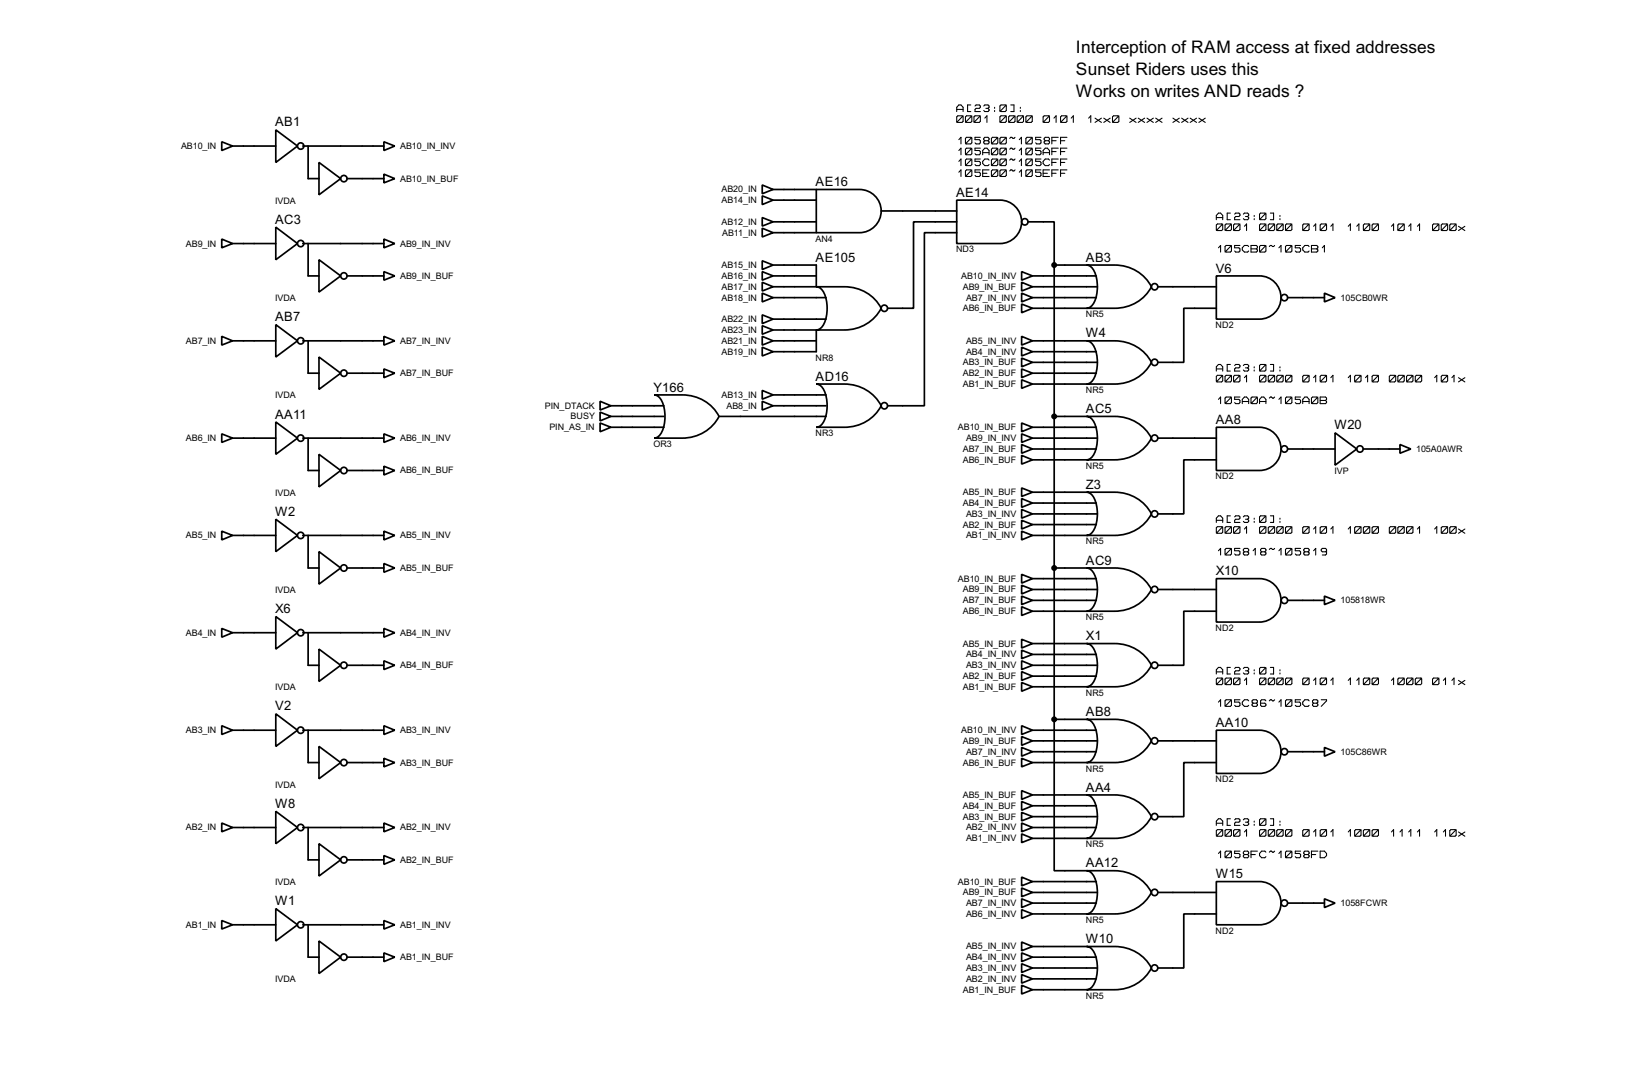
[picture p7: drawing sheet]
<svg xmlns="http://www.w3.org/2000/svg" width="383mm" height="256mm" viewBox="0 0 383 256" stroke-linecap="round" stroke-linejoin="round" font-family="sans-serif">
<g fill="none" stroke="#000" stroke-width=".4">
<path d="M52.1 33.3l2.6 1-2.6 1.1zM54.7 34.3h10.1M64.8 30.5l5.1 3.8-5.1 3.9zM71.2 34.3h19M72.4 34.3v7.7h2.6M75 38.2l5.1 3.8-5.1 3.8zM90.2 33.3l2.6 1-2.6 1.1zM52.1 56.2l2.6 1-2.6 1zM54.7 57.2h10.1M64.8 53.4l5.1 3.8-5.1 3.8zM71.2 57.2h19M72.4 57.2v7.6h2.6"/>
<path d="M81.6 42h8.6M90.2 56.2l2.6 1-2.6 1zM90.2 40.9l2.6 1.1-2.6 1zM179.1 43.5l2.6 1-2.6 1zM179.1 46l2.6 1-2.6 1.1zM179.1 51.1l2.6 1-2.6 1zM179.1 53.6l2.6 1.1-2.6 1zM181.7 44.5h10.1M181.7 47h10.1M181.7 52.1h10.1M181.7 54.7h10.1M191.8 44.5h10.2a5.1 5.1 0 0 1 5.1 5.1 5.1 5.1 0 0 1-5.1 5.1h-10.2z"/>
<path d="M207.1 49.6h17.7M224.8 47h10.2a5.1 5.1 0 0 1 5.1 5.1 5.1 5.1 0 0 1-5.1 5.1h-10.2zM224.8 52.1h-10.1v20.3h-6.1M224.8 54.7h-7.6v40.6h-8.6M241.6 52.1h6.1v10.2M52.1 79l2.6 1.1-2.6 1zM64.8 76.3l5.1 3.8-5.1 3.8zM75 61l5.1 3.8-5.1 3.8zM81.6 64.8h8.6M90.2 63.8l2.6 1-2.6 1zM90.2 79l2.6 1.1-2.6 1zM179.1 61.3l2.6 1-2.6 1z"/>
<path d="M179.1 63.8l2.6 1-2.6 1zM179.1 66.3l2.6 1.1-2.6 1zM179.1 68.9l2.6 1-2.6 1zM179.1 74l2.6 1-2.6 1zM179.1 76.5l2.6 1-2.6 1zM179.1 79l2.6 1.1-2.6 1zM181.7 62.3h10.1v5.1h-10.1M181.7 64.8h10.1M181.7 69.9h12.4M181.7 75h12.4M181.7 77.5h10.1v5.1h-10.1M191.8 67.4h6.6a9.6 9.6 0 0 1 8.7 5 9.6 9.6 0 0 1-8.7 5.1h-6.6a3.2 3.2 0 0 0 2.4-3.1 7.6 7.6 0 0 0-1.4-6.6z"/>
<path d="M240.1 63.8l2.5 1-2.5 1zM240.1 66.3l2.5 1.1-2.5 1zM240.1 68.9l2.5 1-2.5 1zM240.1 71.4l2.5 1-2.5 1.1zM240.1 79l2.5 1.1-2.5 1zM242.6 64.8h15M242.6 67.4h15.3M242.6 69.9h15M242.6 72.4h12.7M247.7 62.3h7.6M247.7 62.3v106.7M255.3 62.3h6.6a9.6 9.6 0 0 1 8.7 5.1 9.6 9.6 0 0 1-8.7 5h-6.6a3.2 3.2 0 0 0 2.4-3.1 7.7 7.7 0 0 0-1.4-6.6z"/>
<path d="M272.1 67.4h13.7M285.8 64.8h10.2a5.1 5.1 0 0 1 5 5.1 5.1 5.1 0 0 1-5 5.1h-10.2zM285.8 72.4h-7.6v12.7h-6.1M302.6 69.9h8.6M311.2 68.9l2.5 1-2.5 1zM54.7 80.1h10.1M64.8 99.1l5.1 3.8-5.1 3.8zM71.2 80.1h19M72.4 80.1v7.6h2.6M75 83.9l5.1 3.8-5.1 3.8zM81.6 87.7h8.6M90.2 86.7l2.6 1-2.6 1z"/>
<path d="M141 94.3l2.6 1-2.6 1zM141 96.8l2.6 1-2.6 1.1zM141 99.4l2.6 1-2.6 1zM143.6 97.8h12.4M143.6 95.3h12.4M153.7 92.8h6.6a9.6 9.6 0 0 1 8.7 5 9.6 9.6 0 0 1-8.7 5.1h-6.6a3.2 3.2 0 0 0 2.4-3.1 7.6 7.6 0 0 0-1.4-6.6zM169 97.8h25.1M179.1 81.6l2.6 1-2.6 1zM179.1 94.3l2.6 1-2.6 1zM179.1 91.7l2.6 1.1-2.6 1zM181.7 80.1h10.1M181.7 92.8h12.4"/>
<path d="M181.7 95.3h12.4M191.8 90.2h6.6a9.6 9.6 0 0 1 8.7 5.1 9.6 9.6 0 0 1-8.7 5.1h-6.6a3.2 3.2 0 0 0 2.4-3.2 7.7 7.7 0 0 0-1.4-6.6zM240.1 99.4l2.5 1-2.5 1zM240.1 81.6l2.5 1-2.5 1zM240.1 84.1l2.5 1-2.5 1.1zM240.1 86.7l2.5 1-2.5 1zM240.1 89.2l2.5 1-2.5 1zM242.6 80.1h12.7M242.6 82.6h15M242.6 87.7h15M242.6 85.1h15.3M242.6 90.2h12.7"/>
<path d="M247.7 97.8h7.6M255.3 97.8h6.6a9.6 9.6 0 0 1 8.7 5.1 9.6 9.6 0 0 1-8.7 5.1h-6.6a3.2 3.2 0 0 0 2.4-3.1 7.7 7.7 0 0 0-1.4-6.7zM255.3 80.1h6.6a9.6 9.6 0 0 1 8.7 5 9.6 9.6 0 0 1-8.7 5.1h-6.6a3.2 3.2 0 0 0 2.4-3.1 7.6 7.6 0 0 0-1.4-6.6zM52.1 101.9l2.6 1-2.6 1zM54.7 102.9h10.1M71.2 102.9h19M72.4 102.9v7.6h2.6M75 106.7l5.1 3.8-5.1 3.9zM81.6 110.5h8.6M90.2 101.9l2.6 1-2.6 1zM90.2 109.5l2.6 1-2.6 1.1zM143.6 100.4h12.4"/>
<path d="M240.1 101.9l2.5 1-2.5 1zM240.1 104.4l2.5 1.1-2.5 1zM240.1 114.6l2.5 1-2.5 1zM240.1 117.1l2.5 1.1-2.5 1zM240.1 119.7l2.5 1-2.5 1zM240.1 107l2.5 1-2.5 1zM242.6 100.4h15M242.6 102.9h15.3M242.6 105.5h15M242.6 115.6h12.7M242.6 118.2h15M242.6 108h12.7"/>
<path d="M255.3 115.6h6.6a9.6 9.6 0 0 1 8.7 5.1 9.6 9.6 0 0 1-8.7 5.1h-6.6a3.2 3.2 0 0 0 2.4-3.2 7.7 7.7 0 0 0-1.4-6.6zM272.1 102.9h13.7M285.8 100.4h10.2a5.1 5.1 0 0 1 5 5 5.1 5.1 0 0 1-5 5.1h-10.2zM285.8 108h-7.6v12.7h-6.1M302.6 105.5h11.1M313.7 101.7l5.1 3.8-5.1 3.8zM320.3 105.5h8.7M329 104.4l2.5 1.1-2.5 1zM52.1 124.8l2.6 1-2.6 1zM54.7 125.8h10.1M64.8 122l5.1 3.8-5.1 3.8zM71.2 125.8h19"/>
<path d="M72.4 125.8v7.6h2.6M75 129.6l5.1 3.8-5.1 3.8zM81.6 133.4h8.6M90.2 124.8l2.6 1-2.6 1zM90.2 132.4l2.6 1-2.6 1zM240.1 122.2l2.5 1-2.5 1.1zM240.1 124.8l2.5 1-2.5 1zM240.1 134.9l2.5 1-2.5 1.1zM240.1 137.5l2.5 1-2.5 1zM242.6 125.8h12.7M242.6 120.7h15.3M242.6 123.2h15"/>
<path d="M242.6 135.9h15M242.6 138.5h15.3M247.7 133.4h7.6M255.3 133.4h6.6a9.6 9.6 0 0 1 8.7 5.1 9.6 9.6 0 0 1-8.7 5.1h-6.6a3.2 3.2 0 0 0 2.4-3.2 7.6 7.6 0 0 0-1.4-6.6zM272.1 138.5h13.7M285.8 135.9h10.2a5.1 5.1 0 0 1 5 5.1 5.1 5.1 0 0 1-5 5.1h-10.2zM52.1 147.6l2.6 1-2.6 1.1zM54.7 148.6h10.1M64.8 144.8l5.1 3.8-5.1 3.9zM71.2 148.6h19M72.4 148.6v7.7h2.6M75 152.5l5.1 3.8-5.1 3.8z"/>
<path d="M81.6 156.3h8.6M90.2 147.6l2.6 1-2.6 1.1zM90.2 155.2l2.6 1.1-2.6 1zM240.1 150.2l2.5 1-2.5 1zM240.1 152.7l2.5 1-2.5 1zM240.1 155.2l2.5 1.1-2.5 1zM240.1 157.8l2.5 1-2.5 1zM240.1 140l2.5 1-2.5 1zM240.1 142.5l2.5 1.1-2.5 1zM242.6 151.2h12.7M242.6 153.7h15M242.6 156.3h15.3"/>
<path d="M242.6 158.8h15M242.6 141h15M242.6 143.6h12.7M255.3 151.2h6.6a9.6 9.6 0 0 1 8.7 5.1 9.6 9.6 0 0 1-8.7 5h-6.6a3.2 3.2 0 0 0 2.4-3.1 7.7 7.7 0 0 0-1.4-6.6zM285.8 143.6h-7.6v12.7h-6.1M302.6 141h8.6M311.2 140l2.5 1-2.5 1zM52.1 170.5l2.6 1-2.6 1zM54.7 171.5h10.1M64.8 167.7l5.1 3.8-5.1 3.8zM71.2 171.5h19M72.4 171.5v7.6h2.6"/>
<path d="M75 175.3l5.1 3.8-5.1 3.8zM81.6 179.1h8.6M90.2 170.5l2.6 1-2.6 1zM90.2 178.1l2.6 1-2.6 1zM240.1 160.3l2.5 1-2.5 1.1zM240.1 178.1l2.5 1-2.5 1zM240.1 175.6l2.5 1-2.5 1zM240.1 170.5l2.5 1-2.5 1zM240.1 173l2.5 1-2.5 1.1zM242.6 161.3h12.7M242.6 171.5h15M242.6 179.1h12.7"/>
<path d="M242.6 176.6h15M242.6 174h15.3M247.7 169v35.5h7.6M247.7 169h7.6M255.3 169h6.6a9.6 9.6 0 0 1 8.7 5 9.6 9.6 0 0 1-8.7 5.1h-6.6a3.2 3.2 0 0 0 2.4-3.1 7.6 7.6 0 0 0-1.4-6.6zM272.1 174h13.7M285.8 171.5h10.2a5.1 5.1 0 0 1 5 5.1 5.1 5.1 0 0 1-5 5.1h-10.2zM285.8 179.1h-7.6v12.7h-6.1M302.6 176.6h8.6M311.2 175.6l2.5 1-2.5 1zM52.1 193.3l2.6 1.1-2.6 1zM54.7 194.4h10.1"/>
<path d="M64.8 190.6l5.1 3.8-5.1 3.8zM71.2 194.4h19M72.4 194.4v7.6h2.6M75 198.2l5.1 3.8-5.1 3.8zM90.2 193.3l2.6 1.1-2.6 1zM240.1 185.7l2.5 1-2.5 1.1zM240.1 188.3l2.5 1-2.5 1zM240.1 190.8l2.5 1-2.5 1zM240.1 193.3l2.5 1.1-2.5 1zM240.1 195.9l2.5 1-2.5 1zM242.6 186.7h12.7M242.6 189.3h15"/>
<path d="M242.6 191.8h15.3M242.6 194.4h15M242.6 196.9h12.7M255.3 186.7h6.6a9.6 9.6 0 0 1 8.7 5.1 9.6 9.6 0 0 1-8.7 5.1h-6.6a3.2 3.2 0 0 0 2.4-3.1 7.7 7.7 0 0 0-1.4-6.7zM52.1 216.2l2.6 1-2.6 1zM54.7 217.2h10.1M64.8 213.4l5.1 3.8-5.1 3.8zM71.2 217.2h19M72.4 217.2v7.6h2.6M81.6 202h8.6M90.2 201l2.6 1-2.6 1zM90.2 216.2l2.6 1-2.6 1z"/>
<path d="M240.1 206l2.5 1.1-2.5 1zM240.1 208.6l2.5 1-2.5 1zM240.1 211.1l2.5 1-2.5 1.1zM240.1 213.7l2.5 1-2.5 1zM242.6 207.1h15M242.6 209.6h15.3M242.6 212.1h15M242.6 214.7h12.7M255.3 204.5h6.6a9.6 9.6 0 0 1 8.7 5.1 9.6 9.6 0 0 1-8.7 5.1h-6.6a3.2 3.2 0 0 0 2.4-3.2 7.7 7.7 0 0 0-1.4-6.6zM272.1 209.6h13.7M285.8 207.1h10.2a5.1 5.1 0 0 1 5 5 5.1 5.1 0 0 1-5 5.1h-10.2zM285.8 214.7h-7.6v12.7h-6.1"/>
<path d="M302.6 212.1h8.6M311.2 211.1l2.5 1-2.5 1.1zM75 221l5.1 3.8-5.1 3.9zM81.6 224.8h8.6M90.2 223.8l2.6 1-2.6 1.1zM240.1 221.3l2.5 1-2.5 1zM240.1 223.8l2.5 1-2.5 1.1zM240.1 226.4l2.5 1-2.5 1zM240.1 228.9l2.5 1-2.5 1zM240.1 231.4l2.5 1.1-2.5 1zM242.6 222.3h12.7M242.6 224.8h15"/>
<path d="M242.6 227.4h15.3M242.6 229.9h15M242.6 232.5h12.7M255.3 222.3h6.6a9.6 9.6 0 0 1 8.7 5.1 9.6 9.6 0 0 1-8.7 5.1h-6.6a3.2 3.2 0 0 0 2.4-3.2 7.6 7.6 0 0 0-1.4-6.6z"/>
<circle cx="70.6" cy="34.3" r=".75"/>
<circle cx="70.6" cy="57.2" r=".75"/>
<circle cx="80.8" cy="42" r=".75"/>
<circle cx="240.8" cy="52.1" r=".75"/>
<circle cx="80.8" cy="64.8" r=".75"/>
<circle cx="207.8" cy="72.4" r=".75"/>
<circle cx="271.3" cy="67.4" r=".75"/>
<circle cx="301.8" cy="69.9" r=".75"/>
<circle cx="70.6" cy="80.1" r=".75"/>
<circle cx="80.8" cy="87.7" r=".75"/>
<circle cx="207.8" cy="95.3" r=".75"/>
<circle cx="271.3" cy="85.1" r=".75"/>
<circle cx="70.6" cy="102.9" r=".75"/>
<circle cx="80.8" cy="110.5" r=".75"/>
<circle cx="271.3" cy="102.9" r=".75"/>
<circle cx="301.8" cy="105.5" r=".75"/>
<circle cx="319.5" cy="105.5" r=".75"/>
<circle cx="70.6" cy="125.8" r=".75"/>
<circle cx="80.8" cy="133.4" r=".75"/>
<circle cx="271.3" cy="120.7" r=".75"/>
<circle cx="271.3" cy="138.5" r=".75"/>
<circle cx="70.6" cy="148.6" r=".75"/>
<circle cx="80.8" cy="156.3" r=".75"/>
<circle cx="271.3" cy="156.3" r=".75"/>
<circle cx="301.8" cy="141" r=".75"/>
<circle cx="70.6" cy="171.5" r=".75"/>
<circle cx="80.8" cy="179.1" r=".75"/>
<circle cx="271.3" cy="174" r=".75"/>
<circle cx="301.8" cy="176.6" r=".75"/>
<circle cx="70.6" cy="194.4" r=".75"/>
<circle cx="271.3" cy="191.8" r=".75"/>
<circle cx="70.6" cy="217.2" r=".75"/>
<circle cx="80.8" cy="202" r=".75"/>
<circle cx="271.3" cy="209.6" r=".75"/>
<circle cx="301.8" cy="212.1" r=".75"/>
<circle cx="80.8" cy="224.8" r=".75"/>
<circle cx="271.3" cy="227.4" r=".75"/>
</g>
<g fill="#000" stroke="#000" stroke-width=".4">
<circle cx="247.7" cy="62.3" r=".5"/>
<circle cx="247.7" cy="97.8" r=".5"/>
<circle cx="247.7" cy="133.4" r=".5"/>
<circle cx="247.7" cy="169" r=".5"/>
</g>
<g fill="none" stroke="#000" stroke-width=".25">
<path d="M224.8 26.2v-1l.5-.5h.5l.5 .5v1M224.8 25.7h1.5M225.1 27.2h1l.2 .3v1l-.2 .3h-1l-.3-.3v-1zM225.3 32.8l.5-.5v1.5M225.3 35.4l.5-.6v1.6M225.3 37.9l.5-.5v1.5M226.3 27.2l-1.5 1.6M227.1 27.2h1l.3 .3v1l-.3 .3h-1l-.2-.3v-1zM227.1 32.3h1l.3 .2v1.1l-.3 .2h-1l-.2-.2v-1.1zM227.1 34.8h1l.3 .3v1l-.3 .3h-1l-.2-.3v-1zM227.1 37.4h1l.3 .2v1.1l-.3 .2h-1l-.2-.2v-1.1zM227.1 39.9h1l.3 .3v1l-.3 .3h-1l-.2-.3v-1z"/>
<path d="M228.1 24.7h-.7v1.5h.7M228.4 27.2l-1.5 1.6M228.4 32.3l-1.5 1.5M228.4 34.8l-1.5 1.6M228.4 37.4l-1.5 1.5M228.4 39.9l-1.5 1.6M228.9 27.5l.2-.3h1l.3 .3v1l-.3 .3h-1l-.2-.3zM229.1 24.9l.3-.2h.7l.3 .2v.3l-.3 .3h-.7l-.3 .2v.5h1.3M230.4 32.3h-1.3v.5h1l.3 .3v.5l-.3 .2h-.7l-.3-.2M230.4 34.8h-1.3v.6h1l.3 .2v.5l-.3 .3h-.7l-.3-.3M230.4 37.4h-1.3v.5h1l.3 .3v.5l-.3 .2h-.7l-.3-.2M230.4 39.9h-1.3v.6h1l.3 .2v.5l-.3 .3h-.7l-.3-.3"/>
<path d="M230.4 27.2l-1.5 1.6M230.9 36.4v-1l.5-.6h.5l.5 .6v1M230.9 35.9h1.5M231.2 24.9l.2-.2h.8l.2 .2v.3l-.2 .3M231.4 33.1l-.2-.3v-.3l.2-.2h.8l.2 .2v.3l-.2 .3M231.4 33.1l-.2 .2 .2 .5h.8l.2-.2-.2-.5M231.4 27.8l.5-.6v1.6M231.4 33.1h.8M231.7 25.5h.5M232.2 25.5l.2 .2-.2 .5h-.8l-.2-.2M232.4 37.6l-.2-.2h-.8l-.5 .5v.5l.5 .5h.8l.2-.2M232.4 39.9h-1.5v1.6h1.5"/>
<path d="M233.2 32.3h1l.3 .2v1.1l-.3 .2h-1l-.2-.2v-1.1zM233.2 34.8h1l.3 .3v1l-.3 .3h-1l-.2-.3v-1zM233.2 37.4h1l.3 .2v1.1l-.3 .2h-1l-.2-.2v-1.1zM233.7 25.2v.3M233.7 26v.2M234.5 32.3l-1.5 1.5M234.5 34.8l-1.5 1.6M234.5 37.4l-1.5 1.5M234.5 39.9l-1.5 1.6M235.2 24.7h1l.3 .2v1.1l-.3 .2h-1l-.2-.2v-1.1zM235.2 27.2h1l.3 .3v1l-.3 .3h-1l-.2-.3v-1zM235.2 32.3h1l.3 .2v1.1l-.3 .2h-1l-.2-.2v-1.1z"/>
<path d="M235.2 34.8h1l.3 .3v1l-.3 .3h-1l-.2-.3v-1zM235.2 37.4h1l.3 .2v1.1l-.3 .2h-1l-.2-.2v-1.1zM235.2 39.9h1l.3 .3v1l-.3 .3h-1l-.2-.3v-1zM236.5 24.7l-1.5 1.5M236.5 27.2l-1.5 1.6M236.5 32.3l-1.5 1.5M236.5 34.8l-1.5 1.6M236.5 37.4l-1.5 1.5M236.5 39.9l-1.5 1.6M237.3 27.2h1l.2 .3v1l-.2 .3h-1l-.3-.3v-1zM237.5 24.7h.8v1.5h-.8M238.5 32.3l-.2 .2-.5-.2-.5 .2"/>
<path d="M238.5 34.8l-.2 .3-.5-.3-.5 .3M238.5 27.2l-1.5 1.6M238.5 37.4l-.2 .2-.5-.2-.5 .2M238.5 39.9l-.2 .3-.8-.3-.2 .3M239.3 27.2h1l.2 .3v1l-.2 .3h-1l-.3-.3v-1zM239.5 32.8l.5-.5v1.5M239.5 35.4l.5-.6v1.6M239.5 37.9l.5-.5v1.5M239.8 25.2v.3M239.8 26v.2M240.5 27.2l-1.5 1.6M241.1 32.5l.2-.2h1l.3 .2v1.1l-.3 .2h-1l-.2-.2z"/>
<path d="M241.1 35.1l.2-.3h1l.3 .3v1l-.3 .3h-1l-.2-.3zM241.3 27.2h1l.3 .3v1l-.3 .3h-1l-.2-.3v-1zM241.3 37.4h1l.3 .2v1.1l-.3 .2h-1l-.2-.2v-1.1zM241.3 39.9h1l.3 .3v1l-.3 .3h-1l-.2-.3v-1zM242.6 27.2l-1.5 1.6M242.6 32.3l-1.5 1.5M242.6 34.8l-1.5 1.6M242.6 37.4l-1.5 1.5M242.6 39.9l-1.5 1.6M244.6 32.3h-1.2v.5h1l.2 .3v.5l-.2 .2h-.8l-.2-.2M244.6 34.8h-1.2v.6h1l.2 .2v.5l-.2 .3h-.8l-.2-.3M244.6 37.4h-1.2v.5h1l.2 .3v.5l-.2 .2h-.8l-.2-.2"/>
<path d="M244.6 39.9h-1.2v.6h1l.2 .2v.5l-.2 .3h-.8l-.2-.3M245.1 36.4v-1l.5-.6h.5l.5 .6v1M245.1 35.9h1.5M245.4 27.2h1l.2 .3v1l-.2 .3h-1l-.3-.3v-1zM245.6 33.1l-.2-.3v-.3l.2-.2h.8l.2 .2v.3l-.2 .3M245.6 33.1l-.2 .2 .2 .5h.8l.2-.2-.2-.5M245.6 33.1h.8M246.6 37.6l-.2-.2h-.8l-.5 .5v.5l.5 .5h.8l.2-.2M246.6 39.9h-1.5v1.6h1.5M246.6 27.2l-1.5 1.6M247.2 33.1h1M247.2 35.6h1"/>
<path d="M247.2 38.2h1M247.7 27.8l.5-.6v1.6M248.7 32.3h-1.5v1.5M248.7 34.8h-1.5v1.6M248.7 37.4h-1.5v1.5M248.7 39.9h-1.5v1.6M249.2 33.1h1M249.2 35.6h1M249.2 38.2h1M249.5 27.2h1l.2 .3v1l-.2 .3h-1l-.3-.3v-1zM250.7 32.3h-1.5v1.5M250.7 34.8h-1.5v1.6"/>
<path d="M250.7 37.4h-1.5v1.5M250.7 39.9h-1.5v1.6M250.7 27.2l-1.5 1.6M251.7 27.8l.5-.6v1.6M255.8 27.8l.5-.6v1.6M257.3 27.8l1.5 1M258.8 27.8l-1.5 1M259.4 27.8l1.5 1M260.9 27.8l-1.5 1M261.7 27.2h1l.2 .3v1l-.2 .3h-1l-.3-.3v-1zM262.9 27.2l-1.5 1.6M265.5 27.8l1.5 1"/>
<path d="M267 27.8l-1.5 1M267.5 27.8l1.5 1M269 27.8l-1.5 1M269.5 27.8l1.5 1M271 27.8l-1.5 1M271.6 27.8l1.5 1M273.1 27.8l-1.5 1M275.6 27.8l1.5 1M277.1 27.8l-1.5 1M277.7 27.8l1.5 1M279.2 27.8l-1.5 1M279.7 27.8l1.5 1"/>
<path d="M281.2 27.8l-1.5 1M281.7 27.8l1.5 1M283.2 27.8l-1.5 1M225.3 40.5l.5-.6v1.6M230.9 40.7h1M233 40.2l.2-.3h1l.3 .3v1l-.3 .3h-1l-.2-.3zM239.5 40.5l.5-.6v1.6M245.1 40.7h1M247.2 40.7h1M249.2 40.7h1M285.8 51.6v-1l.5-.5h.5l.5 .5v1M285.8 51.1h1.5"/>
<path d="M286.1 52.6h1l.2 .3v1l-.2 .3h-1l-.3-.3v-1zM286.3 58.2l.5-.5v1.5M287.3 52.6l-1.5 1.6M288.1 52.6h1l.3 .3v1l-.3 .3h-1l-.2-.3v-1zM288.1 57.7h1l.3 .2v1.1l-.3 .2h-1l-.2-.2v-1.1zM289.1 50.1h-.7v1.5h.7M289.4 52.6l-1.5 1.6M289.4 57.7l-1.5 1.5M289.9 52.9l.2-.3h1l.3 .3v1l-.3 .3h-1l-.2-.3zM290.1 50.3l.3-.2h.7l.3 .2v.3l-.3 .3h-.7l-.3 .2v.5h1.3M291.4 57.7h-1.3v.5h1l.3 .3v.5l-.3 .2h-.7l-.3-.2M291.4 52.6l-1.5 1.6"/>
<path d="M292.2 50.3l.2-.2h.8l.2 .2v.3l-.2 .3M292.4 53.2l.5-.6v1.6M292.7 50.9h.5M293.2 50.9l.2 .2-.2 .5h-.8l-.2-.2M293.4 57.9l-.2-.2h-.8l-.5 .5v.5l.5 .5h.8l.2-.2M294 57.7h1.2l.3 .2v.3l-.3 .3 .3 .5-.3 .2h-1.2zM294 58.5h1.2M294.7 50.6v.3M294.7 51.4v.2M296.2 50.1h1l.3 .2v1.1l-.3 .2h-1l-.2-.2v-1.1zM296.2 52.6h1l.3 .3v1l-.3 .3h-1l-.2-.3v-1zM296.2 57.7h1l.3 .2v1.1l-.3 .2h-1l-.2-.2v-1.1z"/>
<path d="M297.5 50.1l-1.5 1.5M297.5 52.6l-1.5 1.6M297.5 57.7l-1.5 1.5M298 52.9l.3-.3h1l.2 .3v1l-.2 .3h-1l-.3-.3zM298.5 50.1h.8v1.5h-.8M299.5 57.7l-.2 .2-.5-.2-.5 .2M299.5 52.6l-1.5 1.6M300.3 52.6h1l.2 .3v1l-.2 .3h-1l-.3-.3v-1zM300.5 58.2l.5-.5v1.5M300.8 50.6v.3M300.8 51.4v.2M301.5 52.6l-1.5 1.6"/>
<path d="M302.3 52.6h1l.3 .3v1l-.3 .3h-1l-.2-.3v-1zM302.3 57.7h1l.3 .2v1.1l-.3 .2h-1l-.2-.2v-1.1zM303.6 52.6l-1.5 1.6M303.6 57.7l-1.5 1.5M305.6 57.7h-1.2v.5h1l.2 .3v.5l-.2 .2h-.8l-.2-.2M306.1 52.9l.3-.3h1l.2 .3v1l-.2 .3h-1l-.3-.3zM307.6 57.9l-.2-.2h-.8l-.5 .5v.5l.5 .5h.8l.2-.2M307.6 52.6l-1.5 1.6M308.2 57.7h1.2l.3 .2v.3l-.3 .3 .3 .5-.3 .2h-1.2zM308.2 58.5h1.2M308.7 53.2l.5-.6v1.6M310.5 52.6h1l.2 .3v1l-.2 .3h-1l-.3-.3v-1z"/>
<path d="M310.7 58.2l.5-.5v1.5M311.7 52.6l-1.5 1.6M312.7 53.2l.5-.6v1.6M316.8 53.2l.5-.6v1.6M318.8 53.2l.5-.6v1.6M320.4 52.9l.2-.3h1l.3 .3v1l-.3 .3h-1l-.2-.3zM321.9 52.6l-1.5 1.6M322.4 52.9l.3-.3h1l.2 .3v1l-.2 .3h-1l-.3-.3zM323.9 52.6l-1.5 1.6M327 53.2l.5-.6v1.6M328.5 52.9l.2-.3h1l.3 .3v1l-.3 .3h-1l-.2-.3zM330 52.6l-1.5 1.6"/>
<path d="M331 53.2l.5-.6v1.6M333.1 53.2l.5-.6v1.6M336.6 52.9l.3-.3h1l.2 .3v1l-.2 .3h-1l-.3-.3zM338.1 52.6l-1.5 1.6M338.7 52.9l.2-.3h1l.3 .3v1l-.3 .3h-1l-.2-.3zM340.2 52.6l-1.5 1.6M340.9 52.6h1l.3 .3v1l-.3 .3h-1l-.2-.3v-1zM342.2 52.6l-1.5 1.6M342.7 53.2l1.5 1M344.2 53.2l-1.5 1M285.8 87.2v-1l.5-.6h.5l.5 .6v1M285.8 86.7h1.5"/>
<path d="M286.1 88.2h1l.2 .2v1.1l-.2 .2h-1l-.3-.2v-1.1zM286.3 93.8l.5-.5v1.5M287.3 88.2l-1.5 1.5M288.1 88.2h1l.3 .2v1.1l-.3 .2h-1l-.2-.2v-1.1zM288.1 93.3h1l.3 .2v1.1l-.3 .2h-1l-.2-.2v-1.1zM289.1 85.6h-.7v1.6h.7M289.4 88.2l-1.5 1.5M289.4 93.3l-1.5 1.5M289.9 88.4l.2-.2h1l.3 .2v1.1l-.3 .2h-1l-.2-.2zM290.1 85.9l.3-.3h.7l.3 .3v.3l-.3 .2h-.7l-.3 .3v.5h1.3M291.4 93.3h-1.3v.5h1l.3 .3v.5l-.3 .2h-.7l-.3-.2M291.4 88.2l-1.5 1.5"/>
<path d="M291.9 94.8v-1l.5-.5h.5l.5 .5v1M291.9 94.3h1.5M292.2 85.9l.2-.3h.8l.2 .3v.3l-.2 .2M292.4 88.7l.5-.5v1.5M292.7 86.4h.5M293.2 86.4l.2 .3-.2 .5h-.8l-.2-.3M294.2 93.3h1l.3 .2v1.1l-.3 .2h-1l-.2-.2v-1.1zM294.7 86.2v.2M294.7 86.9v.3M295.5 93.3l-1.5 1.5M296 94.8v-1l.5-.5h.5l.5 .5v1M296 94.3h1.5"/>
<path d="M296.2 85.6h1l.3 .3v1l-.3 .3h-1l-.2-.3v-1zM296.2 88.2h1l.3 .2v1.1l-.3 .2h-1l-.2-.2v-1.1zM297.5 85.6l-1.5 1.6M297.5 88.2l-1.5 1.5M298.3 88.2h1l.2 .2v1.1l-.2 .2h-1l-.3-.2v-1.1zM298.5 85.6h.8v1.6h-.8M299.5 93.3l-.2 .2-.8-.2-.2 .2M299.5 88.2l-1.5 1.5M300.3 88.2h1l.2 .2v1.1l-.2 .2h-1l-.3-.2v-1.1zM300.5 93.8l.5-.5v1.5M300.8 86.2v.2M300.8 86.9v.3"/>
<path d="M301.5 88.2l-1.5 1.5M302.3 88.2h1l.3 .2v1.1l-.3 .2h-1l-.2-.2v-1.1zM302.3 93.3h1l.3 .2v1.1l-.3 .2h-1l-.2-.2v-1.1zM303.6 88.2l-1.5 1.5M303.6 93.3l-1.5 1.5M305.6 93.3h-1.2v.5h1l.2 .3v.5l-.2 .2h-.8l-.2-.2M306.1 94.8v-1l.5-.5h.5l.5 .5v1M306.1 94.3h1.5M306.4 88.2h1l.2 .2v1.1l-.2 .2h-1l-.3-.2v-1.1zM307.6 88.2l-1.5 1.5M308.4 93.3h1l.3 .2v1.1l-.3 .2h-1l-.2-.2v-1.1zM308.7 88.7l.5-.5v1.5"/>
<path d="M309.7 93.3l-1.5 1.5M310.2 93.3h1.3l.2 .2v.3l-.2 .3 .2 .5-.2 .2h-1.3zM310.2 94.1h1.3M310.5 88.2h1l.2 .2v1.1l-.2 .2h-1l-.3-.2v-1.1zM311.7 88.2l-1.5 1.5M312.7 88.7l.5-.5v1.5M316.8 88.7l.5-.5v1.5M318.6 88.2h1l.2 .2v1.1l-.2 .2h-1l-.3-.2v-1.1zM319.8 88.2l-1.5 1.5M320.9 88.7l.5-.5v1.5M322.7 88.2h1l.2 .2v1.1l-.2 .2h-1l-.3-.2v-1.1zM323.9 88.2l-1.5 1.5"/>
<path d="M326.7 88.2h1l.3 .2v1.1l-.3 .2h-1l-.2-.2v-1.1zM328 88.2l-1.5 1.5M328.7 88.2h1l.3 .2v1.1l-.3 .2h-1l-.2-.2v-1.1zM330 88.2l-1.5 1.5M330.8 88.2h1l.2 .2v1.1l-.2 .2h-1l-.3-.2v-1.1zM332 88.2l-1.5 1.5M332.8 88.2h1l.3 .2v1.1l-.3 .2h-1l-.2-.2v-1.1zM334.1 88.2l-1.5 1.5M337.1 88.7l.5-.5v1.5M338.9 88.2h1l.3 .2v1.1l-.3 .2h-1l-.2-.2v-1.1zM340.2 88.2l-1.5 1.5M341.2 88.7l.5-.5v1.5"/>
<path d="M342.7 88.7l1.5 1M344.2 88.7l-1.5 1M285.8 122.7v-1l.5-.5h.5l.5 .5v1M285.8 122.2h1.5M286.1 123.7h1l.2 .3v1l-.2 .3h-1l-.3-.3v-1zM286.3 129.4l.5-.6v1.6M287.3 123.7l-1.5 1.6M288.1 123.7h1l.3 .3v1l-.3 .3h-1l-.2-.3v-1zM288.1 128.8h1l.3 .3v1l-.3 .3h-1l-.2-.3v-1zM289.1 121.2h-.7v1.5h.7M289.4 123.7l-1.5 1.6M289.4 128.8l-1.5 1.6"/>
<path d="M289.9 124l.2-.3h1l.3 .3v1l-.3 .3h-1l-.2-.3zM290.1 121.4l.3-.2h.7l.3 .2v.3l-.3 .3h-.7l-.3 .2v.5h1.3M291.4 128.8h-1.3v.6h1l.3 .2v.5l-.3 .3h-.7l-.3-.3M291.4 123.7l-1.5 1.6M292.2 121.4l.2-.2h.8l.2 .2v.3l-.2 .3M292.4 129.6l-.2-.2v-.3l.2-.3h.8l.2 .3v.3l-.2 .2M292.4 129.6l-.2 .3 .2 .5h.8l.2-.3-.2-.5M292.4 124.3l.5-.6v1.6M292.4 129.6h.8M292.7 122h.5M293.2 122l.2 .2-.2 .5h-.8l-.2-.2M294.5 129.4l.5-.6v1.6"/>
<path d="M294.7 121.7v.3M294.7 122.5v.2M296.2 121.2h1l.3 .2v1.1l-.3 .2h-1l-.2-.2v-1.1zM296.2 123.7h1l.3 .3v1l-.3 .3h-1l-.2-.3v-1zM296.5 129.6l-.3-.2v-.3l.3-.3h.7l.3 .3v.3l-.3 .2M296.5 129.6l-.3 .3 .3 .5h.7l.3-.3-.3-.5M296.5 129.6h.7M297.5 121.2l-1.5 1.5M297.5 123.7l-1.5 1.6M298.3 123.7h1l.2 .3v1l-.2 .3h-1l-.3-.3v-1zM298.5 121.2h.8v1.5h-.8M299.5 128.8l-.2 .3-.5-.3-.5 .3"/>
<path d="M299.5 123.7l-1.5 1.6M300.3 123.7h1l.2 .3v1l-.2 .3h-1l-.3-.3v-1zM300.5 129.4l.5-.6v1.6M300.8 121.7v.3M300.8 122.5v.2M301.5 123.7l-1.5 1.6M302.3 123.7h1l.3 .3v1l-.3 .3h-1l-.2-.3v-1zM302.3 128.8h1l.3 .3v1l-.3 .3h-1l-.2-.3v-1zM303.6 123.7l-1.5 1.6M303.6 128.8l-1.5 1.6M305.6 128.8h-1.2v.6h1l.2 .2v.5l-.2 .3h-.8l-.2-.3M306.1 124l.3-.3h1l.2 .3v1l-.2 .3h-1l-.3-.3z"/>
<path d="M306.6 129.6l-.2-.2v-.3l.2-.3h.8l.2 .3v.3l-.2 .2M306.6 129.6l-.2 .3 .2 .5h.8l.2-.3-.2-.5M306.6 129.6h.8M307.6 123.7l-1.5 1.6M308.7 124.3l.5-.6v1.6M308.7 129.4l.5-.6v1.6M310.5 123.7h1l.2 .3v1l-.2 .3h-1l-.3-.3v-1zM311.7 129.4l-.2 .2h-.8l-.2-.2v-.3l.2-.3h.8l.2 .3v1l-.2 .3h-.8M311.7 123.7l-1.5 1.6M312.7 124.3l.5-.6v1.6M316.8 124.3l.5-.6v1.6M318.3 124l.3-.3h1l.2 .3v1l-.2 .3h-1l-.3-.3z"/>
<path d="M319.8 123.7l-1.5 1.6M320.6 123.7h1l.3 .3v1l-.3 .3h-1l-.2-.3v-1zM321.9 123.7l-1.5 1.6M322.4 124l.3-.3h1l.2 .3v1l-.2 .3h-1l-.3-.3zM323.9 123.7l-1.5 1.6M326.7 123.7h1l.3 .3v1l-.3 .3h-1l-.2-.3v-1zM328 123.7l-1.5 1.6M328.5 124l.2-.3h1l.3 .3v1l-.3 .3h-1l-.2-.3zM330 123.7l-1.5 1.6M330.5 124l.3-.3h1l.2 .3v1l-.2 .3h-1l-.3-.3zM332 123.7l-1.5 1.6M333.1 124.3l.5-.6v1.6"/>
<path d="M337.1 124.3l.5-.6v1.6M338.9 123.7h1l.3 .3v1l-.3 .3h-1l-.2-.3v-1zM340.2 123.7l-1.5 1.6M340.9 123.7h1l.3 .3v1l-.3 .3h-1l-.2-.3v-1zM342.2 123.7l-1.5 1.6M342.7 124.3l1.5 1M344.2 124.3l-1.5 1M285.8 158.3v-1l.5-.5h.5l.5 .5v1M285.8 157.8h1.5M286.1 159.3h1l.2 .2v1.1l-.2 .2h-1l-.3-.2v-1.1zM287.3 159.3l-1.5 1.5M288.1 159.3h1l.3 .2v1.1l-.3 .2h-1l-.2-.2v-1.1z"/>
<path d="M289.1 156.8h-.7v1.5h.7M289.4 159.3l-1.5 1.5M289.9 159.5l.2-.2h1l.3 .2v1.1l-.3 .2h-1l-.2-.2zM290.1 157l.3-.2h.7l.3 .2v.3l-.3 .3h-.7l-.3 .2v.5h1.3M291.4 159.3l-1.5 1.5M292.2 157l.2-.2h.8l.2 .2v.3l-.2 .3M292.4 159.8l.5-.5v1.5M292.7 157.6h.5M293.2 157.6l.2 .2-.2 .5h-.8l-.2-.2M294.7 157.3v.3M294.7 158.1v.2M296.2 156.8h1l.3 .2v1.1l-.3 .2h-1l-.2-.2v-1.1z"/>
<path d="M296.2 159.3h1l.3 .2v1.1l-.3 .2h-1l-.2-.2v-1.1zM297.5 156.8l-1.5 1.5M297.5 159.3l-1.5 1.5M298 159.5l.3-.2h1l.2 .2v1.1l-.2 .2h-1l-.3-.2zM298.5 156.8h.8v1.5h-.8M299.5 159.3l-1.5 1.5M300.3 159.3h1l.2 .2v1.1l-.2 .2h-1l-.3-.2v-1.1zM300.8 157.3v.3M300.8 158.1v.2M301.5 159.3l-1.5 1.5M302.3 159.3h1l.3 .2v1.1l-.3 .2h-1l-.2-.2v-1.1zM303.6 159.3l-1.5 1.5"/>
<path d="M306.4 159.3h1l.2 .2v1.1l-.2 .2h-1l-.3-.2v-1.1zM307.6 159.3l-1.5 1.5M308.7 159.8l.5-.5v1.5M310.5 159.3h1l.2 .2v1.1l-.2 .2h-1l-.3-.2v-1.1zM311.7 159.3l-1.5 1.5M312.7 159.8l.5-.5v1.5M316.8 159.8l.5-.5v1.5M318.8 159.8l.5-.5v1.5M320.4 159.5l.2-.2h1l.3 .2v1.1l-.3 .2h-1l-.2-.2zM321.9 159.3l-1.5 1.5M322.7 159.3h1l.2 .2v1.1l-.2 .2h-1l-.3-.2v-1.1zM323.9 159.3l-1.5 1.5"/>
<path d="M327 159.8l.5-.5v1.5M328.7 159.3h1l.3 .2v1.1l-.3 .2h-1l-.2-.2v-1.1zM330 159.3l-1.5 1.5M330.5 159.5l.3-.2h1l.2 .2v1.1l-.2 .2h-1l-.3-.2zM332 159.3l-1.5 1.5M332.8 159.3h1l.3 .2v1.1l-.3 .2h-1l-.2-.2v-1.1zM334.1 159.3l-1.5 1.5M336.9 159.3h1l.2 .2v1.1l-.2 .2h-1l-.3-.2v-1.1zM338.1 159.3l-1.5 1.5M339.2 159.8l.5-.5v1.5M341.2 159.8l.5-.5v1.5M342.7 159.8l1.5 1"/>
<path d="M344.2 159.8l-1.5 1M286.3 164.9l.5-.5v1.5M288.1 164.4h1l.3 .2v1.1l-.3 .2h-1l-.2-.2v-1.1zM289.4 164.4l-1.5 1.5M291.4 164.4h-1.3v.5h1l.3 .3v.5l-.3 .2h-.7l-.3-.2M293.4 164.6l-.2-.2h-.8l-.5 .5v.5l.5 .5h.8l.2-.2M294.5 165.2l-.3-.3v-.3l.3-.2h.7l.3 .2v.3l-.3 .3M294.5 165.2l-.3 .2 .3 .5h.7l.3-.2-.3-.5M294.5 165.2h.7M297.5 164.6l-.3-.2h-.7l-.3 .2v1.1l.3 .2h.7l.3-.2-.3-.5h-1M299.5 164.4l-.2 .2-.5-.2-.5 .2M300.5 164.9l.5-.5v1.5"/>
<path d="M302.3 164.4h1l.3 .2v1.1l-.3 .2h-1l-.2-.2v-1.1zM303.6 164.4l-1.5 1.5M305.6 164.4h-1.2v.5h1l.2 .3v.5l-.2 .2h-.8l-.2-.2M307.6 164.6l-.2-.2h-.8l-.5 .5v.5l.5 .5h.8l.2-.2M308.7 165.2l-.3-.3v-.3l.3-.2h.7l.3 .2v.3l-.3 .3M308.7 165.2l-.3 .2 .3 .5h.7l.3-.2-.3-.5M308.7 165.2h.7M310.5 164.4h1.2v.2l-1.2 1.3M285.8 193.9v-1l.5-.6h.5l.5 .6v1M285.8 193.4h1.5M286.1 194.9h1l.2 .2v1.1l-.2 .2h-1l-.3-.2v-1.1zM287.3 194.9l-1.5 1.5"/>
<path d="M288.1 194.9h1l.3 .2v1.1l-.3 .2h-1l-.2-.2v-1.1zM288.1 199.9h1l.3 .3v1l-.3 .3h-1l-.2-.3v-1zM289.1 192.3h-.7v1.6h.7M289.4 194.9l-1.5 1.5M289.4 199.9l-1.5 1.6M289.9 195.1l.2-.2h1l.3 .2v1.1l-.3 .2h-1l-.2-.2zM290.1 192.6l.3-.3h.7l.3 .3v.3l-.3 .2h-.7l-.3 .3v.5h1.3M291.4 199.9h-1.3v.6h1l.3 .2v.5l-.3 .3h-.7l-.3-.3M291.4 194.9l-1.5 1.5M292.2 192.6l.2-.3h.8l.2 .3v.3l-.2 .2M292.4 195.4l.5-.5v1.5M292.7 193.1h.5"/>
<path d="M293.2 193.1l.2 .3-.2 .5h-.8l-.2-.3M294.7 192.9v.2M294.7 193.6v.3M295.5 199.9h-1.5v1.6M296.2 192.3h1l.3 .3v1l-.3 .3h-1l-.2-.3v-1zM296.2 194.9h1l.3 .2v1.1l-.3 .2h-1l-.2-.2v-1.1zM297.5 192.3l-1.5 1.6M297.5 194.9l-1.5 1.5M298.3 194.9h1l.2 .2v1.1l-.2 .2h-1l-.3-.2v-1.1zM298.5 192.3h.8v1.6h-.8M299.5 194.9l-1.5 1.5M299.5 199.9l-.2 .3-.5-.3-.5 .3"/>
<path d="M300.3 194.9h1l.2 .2v1.1l-.2 .2h-1l-.3-.2v-1.1zM300.8 192.9v.2M300.8 193.6v.3M301.5 194.9l-1.5 1.5M302.3 194.9h1l.3 .2v1.1l-.3 .2h-1l-.2-.2v-1.1zM302.3 199.9h1l.3 .3v1l-.3 .3h-1l-.2-.3v-1zM303.6 194.9l-1.5 1.5M303.6 199.9l-1.5 1.6M305.6 199.9h-1.2v.6h1l.2 .2v.5l-.2 .3h-.8l-.2-.3M306.1 195.1l.3-.2h1l.2 .2v1.1l-.2 .2h-1l-.3-.2zM307.6 194.9l-1.5 1.5M308.7 195.4l.5-.5v1.5"/>
<path d="M309.7 199.9h-1.5v1.6M310.2 199.9h1l.5 .6v.5l-.5 .5h-1zM310.5 194.9h1l.2 .2v1.1l-.2 .2h-1l-.3-.2v-1.1zM311.7 194.9l-1.5 1.5M312.7 195.4l.5-.5v1.5M316.8 195.4l.5-.5v1.5M318.6 194.9h1l.2 .2v1.1l-.2 .2h-1l-.3-.2v-1.1zM319.8 194.9l-1.5 1.5M320.6 194.9h1l.3 .2v1.1l-.3 .2h-1l-.2-.2v-1.1zM321.9 194.9l-1.5 1.5M322.7 194.9h1l.2 .2v1.1l-.2 .2h-1l-.3-.2v-1.1zM323.9 194.9l-1.5 1.5"/>
<path d="M327 195.4l.5-.5v1.5M329 195.4l.5-.5v1.5M331 195.4l.5-.5v1.5M333.1 195.4l.5-.5v1.5M337.1 195.4l.5-.5v1.5M339.2 195.4l.5-.5v1.5M340.9 194.9h1l.3 .2v1.1l-.3 .2h-1l-.2-.2v-1.1zM342.2 194.9l-1.5 1.5M342.7 195.4l1.5 1M344.2 195.4l-1.5 1M286.3 200.5l.5-.6v1.6M292.4 200.7l-.2-.2v-.3l.2-.3h.8l.2 .3v.3l-.2 .2"/>
<path d="M292.4 200.7l-.2 .3 .2 .5h.8l.2-.3-.2-.5M292.4 200.7h.8M294 200.7h1M297.5 200.2l-.3-.3h-.7l-.5 .6v.5l.5 .5h.7l.3-.3M300.5 200.5l.5-.6v1.6M306.6 200.7l-.2-.2v-.3l.2-.3h.8l.2 .3v.3l-.2 .2M306.6 200.7l-.2 .3 .2 .5h.8l.2-.3-.2-.5M306.6 200.7h.8M308.2 200.7h1"/>
</g>
<g font-size="4.6">
<text x="252.8" y="12.6">Interception of RAM access at fixed addresses</text>
<text x="252.8" y="17.6">Sunset Riders uses this</text>
<text x="252.8" y="22.7">Works on writes AND reads ?</text>
</g>
<g font-size="3.4">
<text x="64.7" y="29.7">AB1</text>
<text x="191.7" y="43.7">AE16</text>
<text x="224.7" y="46.2">AE14</text>
<text x="64.7" y="52.6">AC3</text>
<text x="191.7" y="61.4">AE105</text>
<text x="255.2" y="61.4">AB3</text>
<text x="285.7" y="64">V6</text>
<text x="64.7" y="75.5">AB7</text>
<text x="255.2" y="79.3">W4</text>
<text x="191.7" y="89.4">AD16</text>
<text x="153.6" y="92">Y166</text>
<text x="64.7" y="98.3">AA11</text>
<text x="255.2" y="97">AC5</text>
<text x="285.7" y="99.6">AA8</text>
<text x="313.6" y="100.9">W20</text>
<text x="255.2" y="114.8">Z3</text>
<text x="64.7" y="121.2">W2</text>
<text x="255.2" y="132.6">AC9</text>
<text x="285.7" y="135.1">X10</text>
<text x="64.7" y="144">X6</text>
<text x="255.2" y="150.4">X1</text>
<text x="64.7" y="166.9">V2</text>
<text x="255.2" y="168.2">AB8</text>
<text x="285.7" y="170.7">AA10</text>
<text x="255.2" y="185.9">AA4</text>
<text x="64.7" y="189.8">W8</text>
<text x="255.2" y="203.7">AA12</text>
<text x="285.7" y="206.3">W15</text>
<text x="64.7" y="212.6">W1</text>
<text x="255.2" y="221.5">W10</text>
</g>
<g font-size="2.4">
<text x="42.5" y="35">AB10_IN</text>
<text x="94" y="35">AB10_IN_INV</text>
<text x="64.6" y="47.9">IVDA</text>
<text x="94" y="42.7">AB10_IN_BUF</text>
<text x="169.5" y="45.2">AB20_IN</text>
<text x="169.5" y="47.7">AB14_IN</text>
<text x="169.5" y="52.8">AB12_IN</text>
<text x="43.7" y="57.9">AB9_IN</text>
<text x="94" y="57.9">AB9_IN_INV</text>
<text x="169.7" y="55.4">AB11_IN</text>
<text x="191.6" y="56.8">AN4</text>
<text x="224.6" y="59.3">ND3</text>
<text x="94" y="65.5">AB9_IN_BUF</text>
<text x="169.5" y="62.9">AB15_IN</text>
<text x="169.5" y="65.5">AB16_IN</text>
<text x="225.8" y="65.5">AB10_IN_INV</text>
<text x="64.6" y="70.7">IVDA</text>
<text x="169.5" y="68.1">AB17_IN</text>
<text x="169.5" y="70.6">AB18_IN</text>
<text x="226.2" y="68.1">AB9_IN_BUF</text>
<text x="227" y="70.6">AB7_IN_INV</text>
<text x="315" y="70.6">105CB0WR</text>
<text x="169.5" y="75.6">AB22_IN</text>
<text x="226.2" y="73.1">AB6_IN_BUF</text>
<text x="255.1" y="74.5">NR5</text>
<text x="285.6" y="77.1">ND2</text>
<text x="43.7" y="80.8">AB7_IN</text>
<text x="94" y="80.8">AB7_IN_INV</text>
<text x="169.5" y="78.2">AB23_IN</text>
<text x="169.5" y="80.8">AB21_IN</text>
<text x="169.5" y="83.3">AB19_IN</text>
<text x="227" y="80.8">AB5_IN_INV</text>
<text x="227" y="83.3">AB4_IN_INV</text>
<text x="94" y="88.4">AB7_IN_BUF</text>
<text x="191.6" y="84.7">NR8</text>
<text x="226.2" y="85.8">AB3_IN_BUF</text>
<text x="226.2" y="88.4">AB2_IN_BUF</text>
<text x="64.6" y="93.6">IVDA</text>
<text x="169.5" y="93.5">AB13_IN</text>
<text x="226.2" y="90.9">AB1_IN_BUF</text>
<text x="255.1" y="92.3">NR5</text>
<text x="128" y="96">PIN_DTACK</text>
<text x="129.1" y="101.1">PIN_AS_IN</text>
<text x="134.1" y="98.5">BUSY</text>
<text x="170.7" y="96">AB8_IN</text>
<text x="225.1" y="101.1">AB10_IN_BUF</text>
<text x="43.7" y="103.6">AB6_IN</text>
<text x="94" y="103.6">AB6_IN_INV</text>
<text x="153.5" y="105">OR3</text>
<text x="191.6" y="102.5">NR3</text>
<text x="226.2" y="106.2">AB7_IN_BUF</text>
<text x="227" y="103.6">AB9_IN_INV</text>
<text x="332.8" y="106.2">105A0AWR</text>
<text x="94" y="111.2">AB6_IN_BUF</text>
<text x="226.2" y="108.7">AB6_IN_BUF</text>
<text x="255.1" y="110.1">NR5</text>
<text x="285.6" y="112.6">ND2</text>
<text x="313.5" y="111.4">IVP</text>
<text x="64.6" y="116.5">IVDA</text>
<text x="226.2" y="116.3">AB5_IN_BUF</text>
<text x="226.2" y="118.9">AB4_IN_BUF</text>
<text x="226.2" y="123.9">AB2_IN_BUF</text>
<text x="227" y="121.4">AB3_IN_INV</text>
<text x="43.7" y="126.5">AB5_IN</text>
<text x="94" y="126.5">AB5_IN_INV</text>
<text x="227" y="126.5">AB1_IN_INV</text>
<text x="255.1" y="127.9">NR5</text>
<text x="94" y="134.1">AB5_IN_BUF</text>
<text x="225.1" y="136.6">AB10_IN_BUF</text>
<text x="64.6" y="139.3">IVDA</text>
<text x="226.2" y="141.7">AB7_IN_BUF</text>
<text x="226.2" y="139.2">AB9_IN_BUF</text>
<text x="315" y="141.7">105818WR</text>
<text x="43.7" y="149.3">AB4_IN</text>
<text x="94" y="149.3">AB4_IN_INV</text>
<text x="226.2" y="144.3">AB6_IN_BUF</text>
<text x="255.1" y="145.7">NR5</text>
<text x="285.6" y="148.2">ND2</text>
<text x="226.2" y="151.9">AB5_IN_BUF</text>
<text x="227" y="154.4">AB4_IN_INV</text>
<text x="94" y="157">AB4_IN_BUF</text>
<text x="226.2" y="159.5">AB2_IN_BUF</text>
<text x="227" y="157">AB3_IN_INV</text>
<text x="64.6" y="162.2">IVDA</text>
<text x="226.2" y="162">AB1_IN_BUF</text>
<text x="255.1" y="163.4">NR5</text>
<text x="43.7" y="172.2">AB3_IN</text>
<text x="94" y="172.2">AB3_IN_INV</text>
<text x="225.8" y="172.2">AB10_IN_INV</text>
<text x="94" y="179.8">AB3_IN_BUF</text>
<text x="226.2" y="179.8">AB6_IN_BUF</text>
<text x="226.2" y="174.7">AB9_IN_BUF</text>
<text x="227" y="177.3">AB7_IN_INV</text>
<text x="315" y="177.3">105C86WR</text>
<text x="64.6" y="185">IVDA</text>
<text x="255.1" y="181.2">NR5</text>
<text x="285.6" y="183.8">ND2</text>
<text x="226.2" y="187.4">AB5_IN_BUF</text>
<text x="226.2" y="190">AB4_IN_BUF</text>
<text x="43.7" y="195.1">AB2_IN</text>
<text x="94" y="195.1">AB2_IN_INV</text>
<text x="226.2" y="192.5">AB3_IN_BUF</text>
<text x="227" y="195.1">AB2_IN_INV</text>
<text x="227" y="197.6">AB1_IN_INV</text>
<text x="94" y="202.7">AB2_IN_BUF</text>
<text x="255.1" y="199">NR5</text>
<text x="64.6" y="207.9">IVDA</text>
<text x="225.1" y="207.8">AB10_IN_BUF</text>
<text x="226.2" y="210.3">AB9_IN_BUF</text>
<text x="227" y="212.8">AB7_IN_INV</text>
<text x="227" y="215.4">AB6_IN_INV</text>
<text x="315" y="212.8">1058FCWR</text>
<text x="43.7" y="217.9">AB1_IN</text>
<text x="94" y="217.9">AB1_IN_INV</text>
<text x="255.1" y="216.8">NR5</text>
<text x="285.6" y="219.3">ND2</text>
<text x="94" y="225.5">AB1_IN_BUF</text>
<text x="227" y="223">AB5_IN_INV</text>
<text x="227" y="225.5">AB4_IN_INV</text>
<text x="64.6" y="230.8">IVDA</text>
<text x="226.2" y="233.2">AB1_IN_BUF</text>
<text x="227" y="228.1">AB3_IN_INV</text>
<text x="227" y="230.6">AB2_IN_INV</text>
<text x="255.1" y="234.6">NR5</text>
</g>
</svg>
